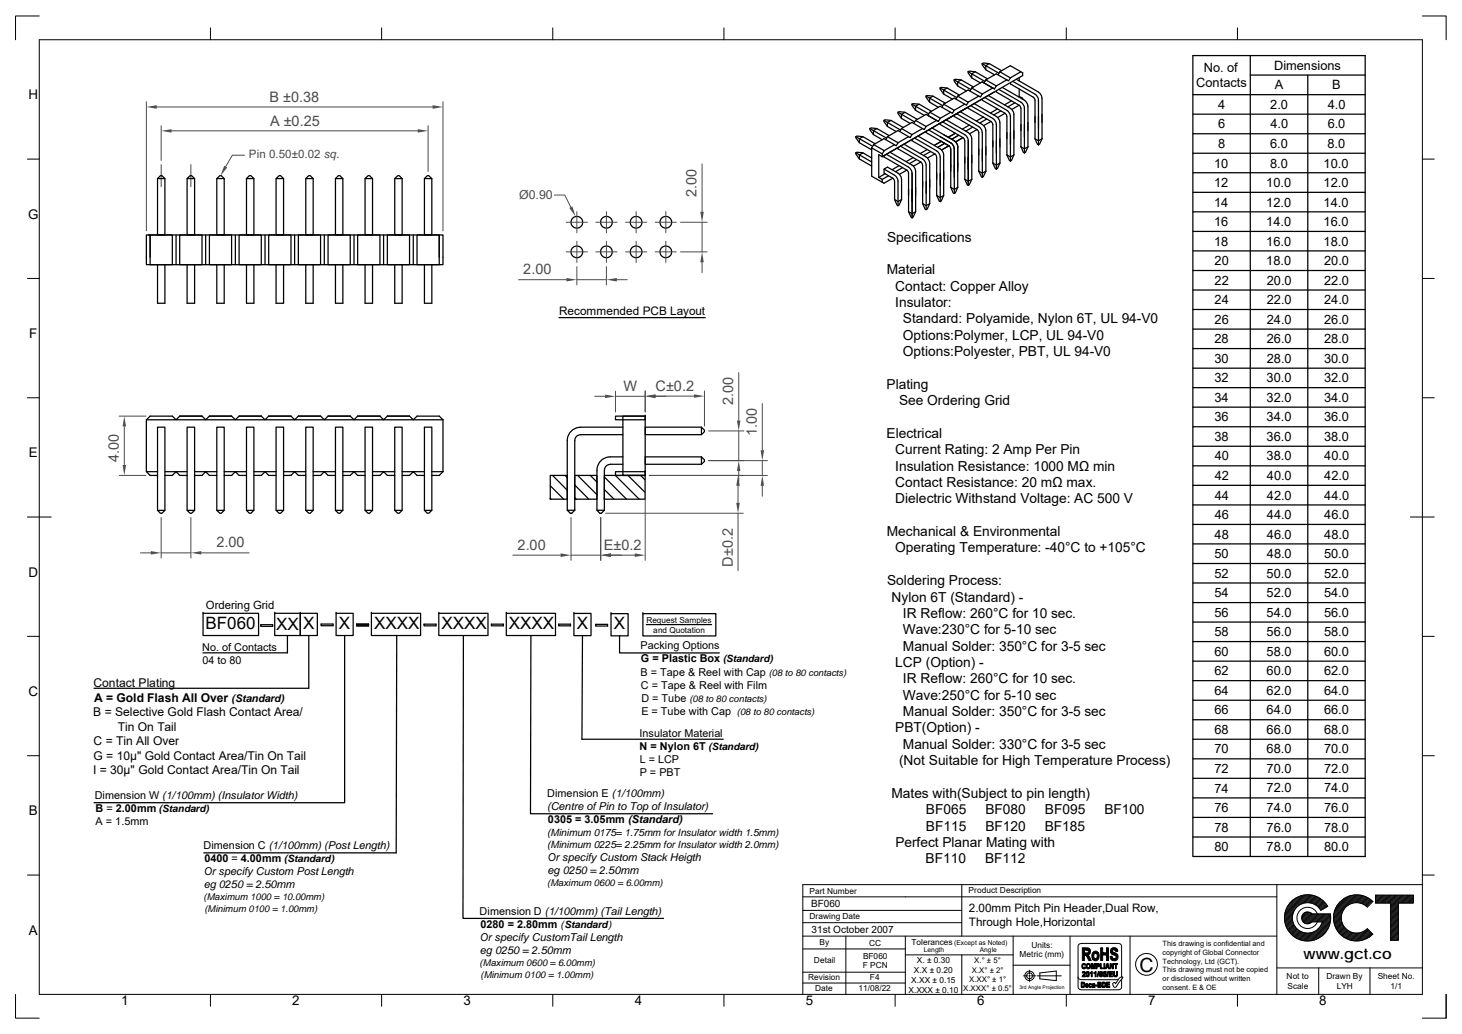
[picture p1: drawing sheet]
<svg xmlns="http://www.w3.org/2000/svg" width="297mm" height="210mm" viewBox="0 0 297 210" stroke-linecap="round" stroke-linejoin="round" font-family="sans-serif">
<path d="M28.5 112.3h2.1M32.7 105.1v8.2M32.7 112.3h6.1M38.8 105.1v8.2M40.9 112.3h9.7" fill="none" stroke="#4b4b4b" stroke-width=".2"/>
<g fill="#4b4b4b">
<path d="M30.6 111.9l2.1 .4-2.1 .3z"/>
<path d="M38.8 112.3l2.1-.4v.7z"/>
</g>
<path d="M29.7 20.7v26.2M31.9 21.7h56M90 20.7v26.2" fill="none" stroke="#4b4b4b" stroke-width=".2"/>
<g fill="#4b4b4b">
<path d="M87.9 21.4l2.1 .3-2.1 .4z"/>
<path d="M29.7 21.7l2.2-.3v.7z"/>
</g>
<path d="M32.7 33.4v4.5M38.8 33.4v4.5M24.2 84.5h5.5M24.2 96.5h5.5M25.3 86.6v7.8" fill="none" stroke="#4b4b4b" stroke-width=".2"/>
<g fill="none" stroke="#000" stroke-width=".25">
<path d="M32 36.3h1.5M32.6 35.7h.3l.6 .6v11.4h-1.5v-11.4zM38 36.3l.6-.6h.3l.6 .6v11.4h-1.5zM38 36.3h1.5M44 36.3l.7-.6h.3l.6 .6v11.4h-1.6zM44 36.3h1.6M50.1 36.3h1.5M50.7 35.7h.3l.6 .6v11.4h-1.5v-11.4zM56.1 36.3l.6-.6h.3l.6 .6v11.4h-1.5zM56.1 36.3h1.5M62.1 36.3l.6-.6h.3l.6 .6v11.4h-1.5zM62.1 36.3h1.5"/>
<path d="M68.2 36.3h1.5M68.7 35.7h.3l.7 .6v11.4h-1.5v-11.4zM74.2 36.3l.6-.6h.3l.6 .6v11.4h-1.5zM74.2 36.3h1.5M80.2 36.3l.6-.6h.3l.6 .6v11.4h-1.5zM80.2 36.3h1.5M86.2 36.3h1.5M86.8 35.7h.3l.6 .6v11.4h-1.5v-11.4zM29.7 52.2v-4.5h.8v4.5M30.5 47.7h4.5v6h-4.5zM32 53.7v7.9M33.5 53.7v7.9"/>
<path d="M36.5 47.7h4.5v6h-4.5zM38 53.7v7.9M39.5 53.7v7.9M42.5 47.7h4.6v6h-4.6zM44 53.7v7.9M45.6 53.7v7.9M48.6 47.7h4.5v6h-4.5zM50.1 53.7v7.9M51.6 53.7v7.9M54.6 47.7h4.5v6h-4.5zM56.1 53.7v7.9M57.6 53.7v7.9"/>
<path d="M60.6 47.7h4.5v6h-4.5zM62.1 53.7v7.9M63.6 53.7v7.9M66.7 47.7h4.5v6h-4.5zM68.2 53.7v7.9M69.7 53.7v7.9M72.7 47.7h4.5v6h-4.5zM74.2 53.7v7.9M75.7 53.7v7.9M78.7 47.7h4.5v6h-4.5zM80.2 53.7v7.9M81.7 53.7v7.9"/>
<path d="M84.7 47.7h4.5v6h-4.5zM86.2 53.7v7.9M87.7 53.7v7.9M89.2 52.2v-4.5h.8v4.5M111.8 96.5h3.5v4.9h-3.5zM122.8 96.5h8.3v4.9h-8.3zM122.8 95.5v8.1M124 94.3a1.16 1.16 0 0 0-1.2 1.2M124 94.3h2.6M125.1 95.8h6v.7h-6zM126.6 92.8h-2.6a2.69 2.69 0 0 0-2.7 2.7v8.1M131.1 92.8h11.4l.6 .6v.3l-.6 .6h-11.4z"/>
<path d="M131.1 95.8h.1M142.5 92.8v1.5M111.8 101.4h.1M121.3 103.6h1.5l-.6 .6h-.3zM122.8 101.4h.1"/>
</g>
<g fill="#4b4b4b">
<path d="M25.3 84.5l.3 2.1h-.7z"/>
<path d="M24.9 94.4h.7l-.3 2.1z"/>
</g>
<path d="M131.9 96.5h19.1M149.9 98.7v3.4M123 104.2h28M149.9 104.2v11.7" fill="none" stroke="#4b4b4b" stroke-width=".2"/>
<g fill="#4b4b4b">
<path d="M149.9 96.5l.4 2.2h-.7z"/>
<path d="M149.6 102.1h.7l-.4 2.1z"/>
</g>
<path d="M125.1 79.4v4.3M131.1 79.4v4.3M120.8 80.5h2.1M125.1 80.5h6M133.2 80.5h2.1" fill="none" stroke="#4b4b4b" stroke-width=".2"/>
<g fill="#4b4b4b">
<path d="M131.1 80.5l2.1-.4v.7z"/>
<path d="M122.9 80.1l2.2 .4-2.2 .3z"/>
</g>
<path d="M131.1 79.4v4.3M143.1 79.4v7.1M133.2 80.4h7.8" fill="none" stroke="#4b4b4b" stroke-width=".2"/>
<g fill="#4b4b4b">
<path d="M141 80.1l2.1 .3-2.1 .4z"/>
<path d="M131.1 80.4l2.1-.3v.7z"/>
</g>
<path d="M150.1 75.7v9.7M144 93.5h7.1M144 87.5h7.1M150.1 87.5v6M150.1 95.6v2.2" fill="none" stroke="#4b4b4b" stroke-width=".2"/>
<g fill="#4b4b4b">
<path d="M150.1 93.5l.3 2.1h-.7z"/>
<path d="M149.7 85.4h.7l-.3 2.1z"/>
</g>
<g fill="none" stroke="#000" stroke-width=".25">
<path d="M115.3 89.5v14.1M116.8 96.5h4.5v4.9h-4.5zM116.8 89.5v14.1M118 86.7h8.6M118 88.3h8.6M125.1 84.5h6v.7h-6zM126.6 84.5h4.5v12h-4.5zM126.6 96.5h.1M131.1 86.7h11.4l.6 .7v.3l-.6 .6h-11.4zM131.1 84.5h.1M142.5 86.7v1.6M115.3 103.6h1.5l-.6 .6h-.3z"/>
<path d="M116.8 101.4h.1"/>
</g>
<path d="M104.2 112.7h9.7M116 105.1v8.7M116 112.7h6M122 105.1v8.7M124.1 112.7h2.2" fill="none" stroke="#4b4b4b" stroke-width=".2"/>
<g fill="#4b4b4b">
<path d="M122 112.7l2.1-.3v.7z"/>
<path d="M113.9 112.4l2.1 .3-2.1 .4z"/>
</g>
<g fill="none" stroke="#000" stroke-width=".25">
<path d="M111.8 98.6l2.7 2.8M112.3 96.5l3 3.1M114.8 96.5l.5 .5M116.8 98.5l2.8 2.9M117.4 96.5l3.9 4M119.9 96.5l1.4 1.4M122.8 96.9l4.5 4.5M122.8 99.4l2 2M125 96.5l4.9 4.9M127.6 96.5l3.5 3.5M130.2 96.5l.9 1M111.8 101.2l.2 .2"/>
<path d="M116.8 101.1l.3 .3"/>
</g>
<path d="M32.7 25.5v7.1M34.9 26.6h50M87 25.5v9.3" fill="none" stroke="#4b4b4b" stroke-width=".2"/>
<g fill="#4b4b4b">
<path d="M32.7 26.6l2.2-.4v.7z"/>
<path d="M84.9 26.2l2.1 .4-2.1 .3z"/>
<path d="M45.6 33.7l.6 .3-1.4 1.7z"/>
</g>
<path d="M49.7 31.5h-2.5l-1.4 2.4M131.1 97.4v16.4M122 105.1v8.7M124.1 112.7h4.9" fill="none" stroke="#4b4b4b" stroke-width=".2"/>
<path d="M118 86.8a2.69 2.69 0 0 0-2.7 2.7M118 88.3a1.16 1.16 0 0 0-1.2 1.2" fill="none" stroke="#000" stroke-width=".25"/>
<g fill="#4b4b4b">
<path d="M122 112.7l2.1-.3v.7z"/>
<path d="M129 112.4l2.1 .3-2.1 .4z"/>
</g>
<g fill="none" stroke="#000" stroke-width=".25">
<path d="M188.2 19.5v.3l.7 1M188.2 19.5l.2-.1 1.2 .1M188.2 19.5l3.4 2M191 17.9v.2l.7 1M191 17.9l.2-.2 1.2 .2M191 17.9l3.4 1.9M193.9 16.2v.3l.7 .9M193.9 16.2l.2-.1 1.2 .1M193.9 16.2l3.4 2M194.6 19.5l2.1 1.3M194.6 19.5l-.4 .6M194.9 19.3l-2.5-1.4-.7 .4v.8l1.8 1"/>
<path d="M196.7 14.6v.2l.7 1M196.7 14.6l.2-.2 1.2 .2M196.7 14.6l3.4 1.9M197.4 17.9l2.2 1.2M197.4 17.9l-.3 .6M197.8 17.7l-2.5-1.5-.7 .4v.8l1.8 1.1M198.9 19.5l-2.2 1.3M198.9 19.5l-2.2-1.2-2.1 1.2M199.6 12.9v.3l.7 1M199.6 12.9l.2-.1 1.2 .1M199.6 12.9l3.4 2M199.6 19.1l-.4 .6-.3-.2"/>
<path d="M200.1 19.8l4.6 2.7 .5 .6 .1 .5M200.3 16.2l2.1 1.2M200.3 16.2l-.4 .6M200.6 16l-2.5-1.4-.7 .4v.8l1.8 1M200.8 19.4l4.5 2.6M201.7 17.9l-2.1 1.2M201.7 17.9l-2.1-1.3-2.2 1.3M201.7 17.9l.4 .2M202.4 17.4l-.3 .7-.4-.2M202.4 18.4v.3l4.7 2.7 .3 .6M202.9 18.1l4.5 2.7 .6 .7 .1 6.3M203.1 14.6l-.3 .6"/>
<path d="M203.1 14.6l2.2-1.3 2.5 1.5v.6l-28.6 16.4M203.1 14.6l2.2 1.2M203.5 14.4l-2.5-1.5-.7 .4v.9l1.8 1M203.6 17.7l4.7 2.8 .4 .6 .1 .5M204.6 16.2l-2.2-1.2-2.1 1.2M204.6 16.2l-2.2 1.2M205.3 15.8l-.4 .6-.3-.2M205.3 16.8v.2l4.6 2.7 .4 .6M205.8 16.5l4.5 2.6M206.5 16.1l4.5 2.6M206.9 19.6h.2l.7 .4M207.1 15.8v.6"/>
<path d="M207.1 18.1v1.5M207.4 14.6l-2.1 1.2M207.8 20l-.2 .1M207.8 20v.1M210.3 19.1l.6 .7 .1 .5v5.8M211 18.7l.6 .7 .1 .5M211.7 19.9v8.3M173.9 31l3.2 1.9M173.9 27.8v.2l.7 1M173.9 27.8l.2-.2 1.2 .2M173.9 31v.3l.7 1M173.9 31l.2-.1 1.2 .1"/>
<path d="M173.9 27.8l3.4 1.9M176.7 26.1v.3l.8 .9M176.7 26.1l.3-.1 1.2 .1M176.7 26.1l3.4 2M177.1 30l.4-.6 2.1 1.2M177.1 30l2.1 1.2 .4-.6M177.1 30v5.8l2.5 1.4 1.8-1M177.1 32.1l-1.8-1.1-.7 .5v.8l2.5 1.4M177.5 29.4l2.1-1.2 2.1 1.2M177.8 29.2l-2.5-1.4-.7 .4v.8l2.5 1.4M179.2 31.8l-.7-.4v4.6l.7 .4M179.2 31.2v.6"/>
<path d="M179.2 36.4v.6M179.6 24.5v.2l.7 1M179.6 24.5l.2-.2 1.2 .2M179.6 24.5l3.4 1.9M179.6 34.3l2.3 1.4 .5 .6 .1 5.5M179.6 31.6v.3l4.7 2.7M179.8 35.3l-1.3 .7M180.1 31.3l4.5 2.6M180.3 27.8l-.3 .6M180.3 27.8l2.2-1.3 2.1 1.3M180.3 27.8l2.2 1.2M180.5 35.7l-1.3 .7"/>
<path d="M180.7 27.5l-2.5-1.4-.7 .4v.8l1.7 1.1M180.8 30.9l4.6 2.7 .5 .6 .1 .5M181.7 29.4l-2.1 1.2M181.8 36.8v3.7M182.5 22.8l3.3 2M182.5 35.2l.5 .7 .2 .5M182.5 29l-.4 .6-.4-.2M182.5 22.8v.3l.7 1M182.5 22.8l.2-.1 1.2 .1M182.5 30v.2l4.6 2.7M182.5 35.2l-2.2-1.3-.7 .4v.9l1.9 1.1 .2 .5M182.7 33.6l-1.4 .9"/>
<path d="M182.9 29.7l4.7 2.7 .4 .6 .2 .5M183.2 26.1l2.1-1.2 2.1 1.2M183.2 26.1l2.1 1.2M183.2 26.1l-.4 .6M183.2 36.4v4.1M183.4 34l-1.5 .9M183.5 25.9l-2.5-1.4-.7 .4v.8l1.8 1M183.7 29.3l4.6 2.7 .5 .6 .1 .5M184.2 34.6l-1.4 .8M184.3 34.6l.3 .6v7.8M184.6 34l.6 .7 .1 .5v9M184.6 27.8l-2.1 1.2"/>
<path d="M185.3 21.2v.2l.7 1M185.3 21.2l.2-.2 1.2 .2M185.3 21.2l3.4 1.9M185.3 27.3l-.4 .6-.3-.1M185.3 28.3v.3l4.6 2.7 .4 .6M185.5 32l-1.4 .8M185.8 28l4.5 2.6M186 24.5l2.2-1.3 2.4 1.5M186 24.5l2.2 1.2M186 24.5l-.3 .6M186 34.8v8.2M186.2 32.4l-1.4 .8"/>
<path d="M186.4 24.2l-2.5-1.4-.7 .4v.9l1.7 1M186.5 27.6l4.5 2.6M187.1 32.9l-1.5 .8M187.1 32.9l.3 .6 .1 7.8M187.4 26.1l-2.1 1.2M188.2 25.7l-.4 .6-.4-.2M188.2 36.8v5.8zM188.2 26.7v.2l4.6 2.7M188.2 33.5v5.8M188.4 30.4l-1.4 .8M188.7 26.4l4.5 2.6 .6 .7 .1 6.3M188.9 33.1v8.2"/>
<path d="M188.9 22.8l2.2 1.2-.5 .7-2.1-1.3zM188.9 22.8l2.1-1.2 2.1 1.2M189.1 30.8l-1.5 .8M189.2 22.6l-2.5-1.4-.7 .4v.8l1.8 1M189.4 26l4.5 2.6M189.9 31.2l-1.5 .9M190.3 24.5l-2.1 1.2M190.3 31.9v7.8M190.3 39.7l.5 1.1 .2 .1 .2-.1 .5-1.1M190.3 30.7l.6 .7 .1 .5M190.3 39.7l.7 .4 .7-.4M191 35.2v5.7z"/>
<path d="M191 25v.3l4.7 2.7 .3 .6M191 31.9v5.7M191 28.6l1.8 1M191 30.3l.6 .7 .1 .5v8.2M191.2 28.7l-1.4 .8M191.5 24.8l4.5 2.6 .6 .7 .1 9.5M191.7 21.2l-.3 .6M191.7 21.2l2.2 1.2M191.7 27.4l2.2 1.2M191.9 29.1l-1.4 .8M192.1 21l-2.5-1.5-.7 .4v.9l1.7 1M192.2 24.3l4.5 2.6"/>
<path d="M192.8 29.6l-1.5 .9M192.8 29.6l.3 .6 .1 7.8M193.1 22.8l-2 1.2M193.2 38l.7 .5 .7-.5M193.2 38l.5 1.2 .2 .1 .2-.1 .5-1.2M193.9 22.4l-.4 .6-.4-.2M193.9 28.6l.6 .7 .1 .5v8.2M193.9 33.5v5.8zM193.9 23.4v.3l4.6 2.6-1.5 .9M194.1 27.1l-1.4 .8M194.4 23.1l4.5 2.6 .6 .7 .1 6.3M194.8 27.5l-1.4 .8"/>
<path d="M195.1 22.7l4.5 2.6 .6 .7 .1 8.8M195.6 27.9l-1.4 .9M196 21.2l-2.1 1.2M196 21.2l-2.1-1.3-2.2 1.3M196 36.4l.7 .4 .7-.4M196 28.6v7.8M196 36.4l.5 1.1 .2 .1M196.7 20.8l-.3 .6-.4-.2M196.7 27l.6 .7 .1 .5M196.7 21.7v.3l4.7 2.7M196.9 25.4l-1.4 .8M197.2 21.4l4.6 2.8 .5 .6 .1 .5"/>
<path d="M197.4 28.2v8.2M197.4 36.4l-.5 1.1-.2 .1M197.6 25.8l-1.4 .8M197.9 21l4.7 2.8 .4 .6 .1 .5M198.5 26.3l.4 .6v7.9M198.9 34.8l.5 1.1 .2 .1 .2-.1 .5-1.1M198.9 34.8l.7 .4 .7-.4M199.6 30.2v5.8zM199.6 20.1v.2l4.6 2.7M199.8 23.8l-1.4 .8M200.5 24.2l-1.4 .8M201.3 24.7l-1.4 .8"/>
<path d="M201.4 24.7l.3 .6v7.8M201.7 33.1l.5 1.1 .2 .1 .2-.1 .6-1.1M201.7 33.1l.7 .4 .8-.4M202.4 28.6v5.7zM202.4 25.3v5.8M202.6 22.1l-1.4 .9M203.2 24.9v8.2M203.3 22.5l-1.4 .8M204.2 23l-1.5 .9M204.2 23l.4 .6M204.6 23.7v7.8M204.6 31.5l.5 1.1 .2 .1 .2-.1 .5-1.1"/>
<path d="M204.6 31.5l.7 .4 .7-.4M205.3 26.9v5.8zM205.3 23.7v5.7M205.3 22l.6 .7 .1 .5v8.3M205.5 20.5l-1.4 .8M206.2 20.9l-1.4 .8M207.1 21.4l-1.5 .8M207.4 29.8l.5 1.1 .2 .2 .3-.2 .5-1.1M207.4 22v7.8M207.4 29.8l.7 .4 .8-.4M208.1 25.3v5.8zM208.9 21.6v8.2"/>
<path d="M210.3 28.2l.7 .4 .7-.4M210.3 28.2l.5 1.1 .2 .1 .2-.1 .5-1.1M210.3 20.3v7.9M211 23.7v5.7zM29.7 52.2v1.5h60.3v-1.5M30.1 47.7h59.1M35.8 47.7v6M41.8 47.7v6M47.8 47.7v6M53.8 47.7v6M59.9 47.7v6M65.9 47.7v6"/>
<path d="M71.9 47.7v6M77.9 47.7v6M84 47.7v6M181.8 40.5l.7 .4 .7-.4M181.8 40.5l.4 1.1 .3 .2M183.2 40.5l-.5 1.1-.2 .2M184.6 43l.5 1.1 .2 .1M184.6 43l.7 .4 .7-.4M186 43l-.5 1.1-.2 .1M187.5 41.3l.5 1.2 .2 .1 .2-.1 .5-1.2M187.5 41.3l.7 .5 .7-.5M32 61.6h1.5"/>
<path d="M38 61.6h1.5M44 61.6h1.6M50.1 61.6h1.5M56.1 61.6h1.5M62.1 61.6h1.5M68.2 61.6h1.5M74.2 61.6h1.5M80.2 61.6h1.5M86.2 61.6h1.5M29.7 85.2v10.6l.8 .7h1.5M29.7 85.2l.8-.7h4.5l.8 .7 .7-.7h4.5l.8 .7 .7-.7h4.6l.7 .7 .8-.7h4.5l.7 .7 .8-.7h4.5l.8 .7 .7-.7h4.5l.8 .7 .8-.7h4.5l.7 .7 .8-.7h4.5l.7 .7 .8-.7h4.5l.8 .7 .7-.7h4.5l.8 .7M29.7 85.2h60.3"/>
<path d="M29.7 95.8h2.3M32 86.7h1.5v16.9l-.6 .6h-.3l-.6-.6zM33.5 96.5h1.5l.8-.7 .7 .7h1.5M33.5 95.8h4.5M38 86.7h1.5v16.9l-.6 .6h-.3l-.6-.6zM39.5 96.5h1.5l.8-.7 .7 .7h1.5M39.5 95.8h4.5M44 86.7h1.6v16.9l-.6 .6h-.3l-.7-.6zM45.6 96.5h1.5l.7-.7 .8 .7h1.5M45.6 95.8h4.5M50.1 86.7h1.5v16.9l-.6 .6h-.3l-.6-.6zM51.6 96.5h1.5l.7-.7 .8 .7h1.5"/>
<path d="M51.6 95.8h4.5M56.1 86.7h1.5v16.9l-.6 .6h-.3l-.6-.6zM57.6 96.5h1.5l.8-.7 .7 .7h1.5M57.6 95.8h4.5M62.1 86.7h1.5v16.9l-.6 .6h-.3l-.6-.6zM63.6 96.5h1.5l.8-.7 .8 .7h1.5M63.6 95.8h4.6M68.2 86.7h1.5v16.9l-.7 .6h-.3l-.5-.6zM69.7 96.5h1.5l.7-.7 .8 .7h1.5M69.7 95.8h4.5M74.2 86.7h1.5v16.9l-.6 .6h-.3l-.6-.6zM75.7 96.5h1.5l.7-.7 .8 .7h1.5"/>
<path d="M75.7 95.8h4.5M80.2 86.7h1.5v16.9l-.6 .6h-.3l-.6-.6zM81.7 96.5h1.5l.8-.7 .7 .7h1.5M81.7 95.8h4.5M86.2 86.7h1.5v16.9l-.6 .6h-.3l-.6-.6zM87.7 95.8h2.3M90 95.8l-.8 .7h-1.5M90 85.2v10.6M32 103.6h1.5M38 103.6h1.5M44 103.6h1.6M50.1 103.6h1.5"/>
<path d="M56.1 103.6h1.5M62.1 103.6h1.5M68.2 103.6h1.5M74.2 103.6h1.5M80.2 103.6h1.5M86.2 103.6h1.5M41.3 124.6h11.2v4.5h-11.2zM41.3 124.6h.1M53 126.9h2.4v.3h-2.4zM55.8 124.6h5.2v4.5h-5.2zM55.8 124.6h.1M58.4 129.1v3.5h-17.2"/>
<path d="M61 124.6h3.5v4.5h-3.5zM61 124.6h.1M62.7 129.1v10.7h-43.6M65.2 126.7h2.5v.4h-2.5zM68.3 124.6h3.5v4.5h-3.5zM68.3 124.6h.1M70 129.1v33.9h-50.9M72.5 126.8h2.4v.3h-2.4zM80.6 129l-.1 44.2h-39.1M89.2 124.6h9.9v4.5h-9.9zM89.2 124.6h.1M94.1 129.1v57.4h40.7"/>
<path d="M99.8 126.8h2.5v.3h-2.5zM102.9 124.6h10v4.5h-10zM102.9 124.6h.1M113.5 126.8h2.4v.3h-2.4zM116.6 124.6h3.5v4.5h-3.5zM116.6 124.6h.1M118.3 129.1l-.1 21h28.7M121 126.8h2.4v.3h-2.4zM124.1 124.6h3.5v4.5h-3.5zM124.1 124.6h.1M125.9 129.1v3.5h20.3M130.6 124.6h14.8v4.5h-14.8z"/>
<path d="M130.6 124.6h.1M131.3 126.8h13.3"/>
<circle cx="117.2" cy="45.1" r="1.19"/>
<circle cx="117.2" cy="51.1" r="1.19"/>
<circle cx="123.2" cy="45.1" r="1.19"/>
<circle cx="123.2" cy="51.1" r="1.19"/>
<circle cx="129.2" cy="45.1" r="1.19"/>
<circle cx="129.2" cy="51.1" r="1.19"/>
<circle cx="135.3" cy="45.1" r="1.19"/>
<circle cx="135.3" cy="51.1" r="1.19"/>
</g>
<g fill="none" stroke="#000" stroke-width=".2">
<path d="M8 8.1h281v193.8h-281zM8 3.2h-4.8v4.9M42.8 5.7v2.4M77.5 5.7v2.4M112.3 5.7v2.4M147.1 5.7v2.4M181.9 5.7v2.4M216.6 5.7v2.4M251.4 5.7v2.4M289 3.2h4.8v4.9M5.6 32.3h2.4M289 32.3h2.4"/>
<path d="M5.6 56.5h2.4M289 56.5h2.4M5.6 80.8h2.4M289 80.8h2.4M5.6 105h4.8M286.6 105h4.8M5.6 129.2h2.4M289 129.2h2.4M5.6 153.5h2.4M289 153.5h2.4M5.6 177.7h2.4M195.4 179.6v10.5"/>
<path d="M259.4 179.6v22.3M289 179.6h-125.9v22.3M289 177.7h2.4M163.1 182.1h96.3M163.1 190.1h96.3M163.1 192.7h20.8M163.1 197.4h20.8M163.1 187.4h32.3M163.1 184.9h32.3M163.1 199.6h20.8M171.9 190.1v11.8M183.9 190.1v11.8"/>
<path d="M183.9 193.9h21.9M195.4 193.9v8M205.8 190.1v11.8M205.8 196h11.6M207.9 198.2h.9M209 198.2h.3M209.2 197v.8M209.2 198v.3M209.2 198.5v.8M209.5 198.2h.9M210.7 198.2h4.9M211.3 197.6l3.3-.4v1.9l-3.3-.3z"/>
<path d="M217.4 190.1v11.8M219 198.4l.1 .1a1.21 1.21 0 0 0 1.4 .4l6.7 .1M226.2 199.6l.3-.1 .2 .3 .5-.8a.92 .92 0 0 1 .9-.6v.2l-1.1 1.5a.42 .42 0 0 1-.5 .4 .42 .42 0 0 1-.4-.4zM227.9 198.4v-5.6a.8 .8 0 0 0-.1-.9 .8 .8 0 0 0-.8-.3h-6.8a.86 .86 0 0 0-1.2 .6v7.8a.82 .82 0 0 0 .3 .9 .82 .82 0 0 0 .8 .1h6.1a1.55 1.55 0 0 0 1.7-.4v-1.8M229.6 190.1v11.8M259.4 196.6h29.6M267.9 196.6v5.3M278.3 196.6v5.3M3.2 201.9v4.9h4.8M42.8 201.9v2.5M77.5 201.9v2.5M112.3 201.9v2.5"/>
<path d="M147.1 201.9v2.5M181.9 201.9v2.5M216.6 201.9v2.5M251.4 201.9v2.5M293.8 206.8v-4.9v4.9h-4.8"/>
<circle cx="209.2" cy="198.2" r=".96"/>
<circle cx="209.2" cy="198.2" r=".59"/>
<circle cx="232.9" cy="195.8" r="2.22"/>
</g>
<g fill="#000" stroke="#000" stroke-width=".2">
<path d="M219.9 197.4h.3l-.1 .2h-.2z" fill-rule="evenodd"/>
<path d="M219.7 199.4l.6 .2h-.4v.7l.4 .1-.1 .1h-.5z" fill-rule="evenodd"/>
<path d="M220 195.7h.3l.2 .1-.4 .1-.1 .2 .1 .4 .4 .1-.2 .2-.3-.1-.2-.3z" fill-rule="evenodd"/>
<path d="M220 197.4a.35 .35 0 0 1 .5 0 .35 .35 0 0 1-.1 .5l-.2 .3h.3v.2h-.6l.4-.8z" fill-rule="evenodd"/>
<path d="M219.9 199.6h.4v.8l-.4-.1 .3-.1a.39 .39 0 0 0-.3-.6z" fill-rule="evenodd"/>
<path d="M220.2 196.6l.2-.3 .2 .1-.1 .2z" fill-rule="evenodd"/>
<path d="M220.2 195.8h.3l.1 .2z" fill-rule="evenodd"/>
<path d="M220.6 199.9h.2l-.1 .2h.4v.1h-.4l.1 .2h.3l-.1 .1-.4-.1z" fill-rule="evenodd"/>
<path d="M219.9 192.5h1.3l.3 .4h-1.2v.7h1.1l-.3 .4h-.8v1.1h-.4z" fill-rule="evenodd"/>
<path d="M220.7 195.9l.4-.1a.38 .38 0 0 0-.2 .4 .38 .38 0 0 0 .2 .4h.3l-.2 .2-.3-.1-.2-.4z" fill-rule="evenodd"/>
<path d="M220.6 199.8h.4l.1 .3h-.4l.2-.1-.3-.1z" fill-rule="evenodd"/>
<path d="M220.8 197.4l.3-.1 .1 .1-.3 .1v.6l.3 .1-.1 .2-.4-.3z" fill-rule="evenodd"/>
<path d="M220.4 194h.7l.6 1.1h-.5l-.5-1z" fill-rule="evenodd"/>
<path d="M220.8 195.8a.5 .5 0 0 1 .7 0 .5 .5 0 0 1 0 .7l-.4 .1 .2-.2v-.4l-.1-.1z" fill-rule="evenodd"/>
<path d="M221 197.4l.3 .1-.1 .7h-.2l.1-.2z" fill-rule="evenodd"/>
<path d="M221.3 199.9h.2l-.1 .4 .4 .1-.1 .1h-.3l-.1-.1z" fill-rule="evenodd"/>
<path d="M220.6 192.9h.9l-.1 .7h-1.1h.7l.1-.2-.1-.4z" fill-rule="evenodd"/>
<path d="M221.5 197.5l.2 .1-.2 .1z" fill-rule="evenodd"/>
<path d="M221.3 199.8l.3-.1 .2 .3-.5-.1z" fill-rule="evenodd"/>
<path d="M221.5 197.5l.4-.2v1.1h-.2v-.8z" fill-rule="evenodd"/>
<path d="M221.7 195.7h.3l-.2 1h-.1z" fill-rule="evenodd"/>
<path d="M222 195.7l.1 .7-.1 .3-.2-.8z" fill-rule="evenodd"/>
<path d="M222 199.8l.3-.1 .1 .2-.3 .1-.2-.1z" fill-rule="evenodd"/>
<path d="M222.2 197.5l.3 .1-.3 .1z" fill-rule="evenodd"/>
<path d="M222.2 199.9h.2l.1 .5h-.3l.1-.2-.3-.1 .3-.1z" fill-rule="evenodd"/>
<path d="M222.3 195.7h.2l-.3 1h-.2z" fill-rule="evenodd"/>
<path d="M222.5 195.7v1h-.1v-.8z" fill-rule="evenodd"/>
<path d="M222 193.4a.67 .67 0 0 1 1.2 .1l-.6 .1a.61 .61 0 0 0-.4 .5 .61 .61 0 0 0 .4 .6h-.6l-.2-.7z" fill-rule="evenodd"/>
<path d="M222.2 197.5l.5-.2v1.1h-.2v-.8z" fill-rule="evenodd"/>
<path d="M223.2 197.3h.1l-.2 1.1h-.2z" fill-rule="evenodd"/>
<path d="M222.7 195.7h.5l.2 .1h-.5v.4h.5l-.2 .1h-.3v.4h-.2z" fill-rule="evenodd"/>
<path d="M222.6 193.6l.6-.1a.92 .92 0 0 1 0 1.1 .92 .92 0 0 1-1 .4l-.2-.3h.6a.63 .63 0 0 0 .3-.6 .63 .63 0 0 0-.3-.5z" fill-rule="evenodd"/>
<path d="M223 195.8h.4v.4h-.5l.3-.1z" fill-rule="evenodd"/>
<path d="M223 199.4l.7 .2h-.5v.3h.5v.2h-.5v.2h.6l-.2 .2h-.6z" fill-rule="evenodd"/>
<path d="M223.3 199.6h.4v.3h-.5l.3-.1v-.2z" fill-rule="evenodd"/>
<path d="M223.5 195.7h.2v.9h.5v.1h-.7z" fill-rule="evenodd"/>
<path d="M223.6 197.7h.3z" fill-rule="evenodd"/>
<path d="M223.5 197.4l.3-.1 .2 .1-.4 .1v.2l.4 .1-.4 .1 .1 .3h-.3v-.1z" fill-rule="evenodd"/>
<path d="M223.7 197.8h.3a.34 .34 0 0 1 0 .4 .34 .34 0 0 1-.5 .1l-.1-.1 .4-.1z" fill-rule="evenodd"/>
<path d="M223.7 197.4l.3 .1z" fill-rule="evenodd"/>
<path d="M223.6 192.5h.4v1l.8 .4h-.8v1.2h-.4z" fill-rule="evenodd"/>
<path d="M223.9 199.4l.7 .2h-.5v.7l.5 .1-.1 .1h-.6z" fill-rule="evenodd"/>
<path d="M224.3 195.7h.2v1h-.2z" fill-rule="evenodd"/>
<path d="M224.1 198.1l.6 .1-.4 .2z" fill-rule="evenodd"/>
<path d="M224.4 197.7h.2z" fill-rule="evenodd"/>
<path d="M224.2 199.6h.4v.8l-.5-.1h.3l.1-.2v-.4z" fill-rule="evenodd"/>
<path d="M224.5 197.8h.2v.4h-.2l.1-.1z" fill-rule="evenodd"/>
<path d="M224.3 197.3h.4v.2h-.3v.2l.3 .1-.5 .1z" fill-rule="evenodd"/>
<path d="M225.1 197.3h.1l-.2 1.1h-.2z" fill-rule="evenodd"/>
<path d="M224.9 195.7h.2l-.2 .6 .3 .2h-.4l-.1 .2h-.1z" fill-rule="evenodd"/>
<path d="M225.1 195.7l.3 1h-.2v-.2l-.3-.2h.2l-.1-.4z" fill-rule="evenodd"/>
<path d="M224.8 192.5h.4v2.6h-.4v-1.2l-.8-.4h.8z" fill-rule="evenodd"/>
<path d="M224.8 199.4h.7v.2h-.5v.3h.4v.2h-.4v.2h.5v.2h-.7z" fill-rule="evenodd"/>
<path d="M225.5 195.7h.2v1h-.2z" fill-rule="evenodd"/>
<path d="M225.7 195.7l.4 .7v.3l-.4-.7z" fill-rule="evenodd"/>
<path d="M225.5 194.2h.4l.1 .3 .4 .2h-.7z" fill-rule="evenodd"/>
<path d="M225.3 197.3h.8v.1h-.6v.3h.5v.2h-.5v.3h.6v.2h-.8z" fill-rule="evenodd"/>
<path d="M226.1 195.7h.1v1h-.1z" fill-rule="evenodd"/>
<path d="M225.7 192.8a.79 .79 0 0 1 1.3 .1h-.7a.28 .28 0 0 0-.3 .3 .28 .28 0 0 0 .3 .2 .82 .82 0 0 1 .8 1.2 .82 .82 0 0 1-1.4 .1h.7a.38 .38 0 0 0 .4-.5 .38 .38 0 0 0-.5-.3l-.3-.1a.77 .77 0 0 1-.3-1z" fill-rule="evenodd"/>
<path d="M226.3 197.3h.1l.1 .8 .2 .1h-.4z" fill-rule="evenodd"/>
<path d="M226.3 192.9h.7l.1 .3h-.4l-.2-.3z" fill-rule="evenodd"/>
<path d="M226.8 197.3h.2v.8a.42 .42 0 0 1-.6 .2l-.1-.1 .5-.1z" fill-rule="evenodd"/>
<path d="M226.4 195.7h.7v.1h-.3v.9h-.2v-.9h-.2z" fill-rule="evenodd"/>
<path d="M220.9 200.3l.2 .1h-.3z" fill-rule="evenodd"/>
<path d="M221.7 200.2l.1 .2h-.3z" fill-rule="evenodd"/>
<path d="M221.9 200.4l.4 .1z" fill-rule="evenodd"/>
<path d="M221.9 200.2h.4h-.2v.2h.4v.1l-.6-.1z" fill-rule="evenodd"/>
<path d="M222.6 200h.3v.2h-.3z" fill-rule="evenodd"/>
<path d="M223.4 200.1h.3l.1 .2h-.6h.4l-.1-.2z" fill-rule="evenodd"/>
</g>
<path d="M115.7 42.2l.6-.3 .6 2z" fill="#4b4b4b"/>
<path d="M112.6 39.6h2.1l1.3 2.5M142.6 33.3v9.7M138.3 51.1h5.4M138.3 45.1h5.4M142.6 45.1v6M142.6 53.3v2.1" fill="none" stroke="#4b4b4b" stroke-width=".2"/>
<g fill="#4b4b4b">
<path d="M142.6 51.1l.4 2.2h-.7z"/>
<path d="M142.3 43h.7l-.4 2.1z"/>
</g>
<path d="M105.4 56.8h9.7M117.2 54.2v3.7M117.2 56.8h6M123.2 54.2v3.7M125.3 56.8h2.1" fill="none" stroke="#4b4b4b" stroke-width=".2"/>
<g fill="#4b4b4b">
<path d="M123.2 56.8l2.1-.3v.7z"/>
<path d="M115.1 56.5l2.1 .3-2.1 .4z"/>
</g>
<g fill="none" stroke="#4b4b4b" stroke-width=".2">
<path d="M115 45.1h4.4M115 51.1h4.4M117.2 43v4.3M117.2 49v4.3M121.1 45.1h4.3M121.1 51.1h4.3M123.2 43v4.3M123.2 49v4.3M127.1 45.1h4.3M127.1 51.1h4.3M129.2 43v4.3M129.2 49v4.3"/>
<path d="M133.1 45.1h4.3M133.1 51.1h4.3M135.3 43v4.3M135.3 49v4.3M131.9 96.5h24M144 93.5h11.9M154.9 81.9v9.5M154.9 93.5v3M154.9 98.7v2.1"/>
</g>
<path d="M113.6 64.5h29.7M75.5 124.6h9.9v4.5h-9.9zM75.5 124.6h.1M86.1 126.8h2.5v.3h-2.5zM107.9 129.1l-.1 36.2h37" fill="none" stroke="#000" stroke-width=".25"/>
<g fill="#4b4b4b">
<path d="M154.9 96.5l.3 2.2h-.7z"/>
<path d="M154.5 91.4h.7l-.3 2.1z"/>
</g>
<g fill="none" stroke="#000" stroke-width=".25">
<path d="M242.4 19.2h35M242.4 11.3h35v162.6h-35zM254 15.2h23.4M254 11.3v162.6M265.7 15.2v158.7M242.4 23.2h35M242.4 27.2h35M242.4 31.1h35M242.4 35.1h35M242.4 39.1h35M242.4 43h35M242.4 47h35"/>
<path d="M242.4 51h35M242.4 54.9h35M242.4 58.9h35M242.4 62.9h35M242.4 66.8h35M242.4 70.8h35M242.4 74.8h35M242.4 78.7h35M242.4 82.7h35M242.4 86.7h35M242.4 90.6h35M242.4 94.6h35"/>
<path d="M242.4 98.6h35M242.4 102.5h35M242.4 106.5h35M242.4 110.5h35M242.4 114.4h35M242.4 118.4h35M242.4 122.4h35M242.4 126.3h35M242.4 130.3h35M242.4 134.3h35M242.4 138.2h35M242.4 142.2h35"/>
<path d="M242.4 146.2h35M242.4 150.1h35M242.4 154.1h35M242.4 158.1h35M242.4 162h35M242.4 166h35M242.4 170h35"/>
</g>
<g fill="none" stroke="#000" stroke-width=".2">
<path d="M262.6 186.3l-1.4 1.4M262.6 186.5l-1.4 1.4M262.6 186l-1.5 1.5M262.6 186.7l-1.3 1.4M262.6 186.9l-1.3 1.3M262.7 187.1l-1.3 1.3M262.7 185.7l-1.7 1.6M262.7 187.3l-1.2 1.2M262.8 185.4l-1.8 1.7M262.8 182.7l-.8 .8M262.8 187.5l-1.2 1.2M262.8 187.7l-1.1 1.2"/>
<path d="M262.9 187.8l-1.2 1.2M263 184.9l-2 2M263 188l-1.1 1.1M263.1 188.1l-1.1 1.2M263.2 188.3l-1.1 1.1M263.3 188.4l-1.1 1.1M263.4 188.5l-1.1 1.2M263.5 182.3l-2 1.9M263.5 188.6l-1.1 1.2M263.7 188.8l-1.2 1.1M263.8 188.9l-1.1 1.1M263.9 182l-2.6 2.6"/>
<path d="M263.9 189l-1.1 1.1M264.1 189.1l-1.2 1.1M264.2 189.2l-1.1 1.1M264.3 181.9l-3.1 3.1M264.4 189.2l-1.2 1.2M264.6 189.3l-1.2 1.2M264.6 181.8l-3.5 3.5M264.7 189.4l-1.2 1.2M264.9 181.8l-3.9 3.8M264.9 189.4l-1.2 1.3M265.1 189.4l-1.3 1.3M265.2 181.7l-4.2 4.2"/>
<path d="M265.3 185.3l-.8 .7M265.3 189.5l-1.3 1.3M265.5 181.7l-4.5 4.5M265.6 189.5l-1.4 1.4M265.6 185.2l-1.1 1.1M265.7 181.7l-4.7 4.7M265.8 189.5l-1.4 1.4M265.8 185.2l-1.3 1.3M265.9 181.7l-4.9 5M266 185.2l-1.5 1.5M266.1 189.5l-1.5 1.5M266.1 181.7l-1.9 2"/>
<path d="M266.2 185.3l-1.6 1.6M266.3 185.4l-1.7 1.7M266.4 189.4l-1.6 1.6M266.4 181.7l-1.8 1.8M266.5 185.5l-1.7 1.7M266.6 185.6a1.23 1.23 0 0 0-2 .3 1.18 1.18 0 0 0 1.1 1.7l.9-.4M266.6 181.8l-1.6 1.6M266.7 189.3l-1.7 1.8M266.8 181.8l-1.5 1.5M266.8 185.6l-1.8 1.8M267 181.9l-1.5 1.4M267.1 185.6l-1.9 1.9"/>
<path d="M267.1 189.2l-1.9 1.9M267.1 181.9l-1.3 1.4M267.3 185.6l-2 2M267.3 182l-1.3 1.3M267.5 182.1l-1.3 1.3M267.5 185.6l-2 2M267.7 182.1l-1.3 1.3M267.7 185.6a2.16 2.16 0 0 0-3.3-.9 2.16 2.16 0 0 0 0 3.4 2.16 2.16 0 0 0 3.3-.9M267.8 185.6l-2.1 2M267.8 182.2l-1.2 1.2M268 182.3l-1.2 1.2M268 185.6l-1.9 2"/>
<path d="M268.1 182.4l-1.2 1.2M268.3 185.6l-1.6 1.6M268.3 182.5l-1.2 1.1M268.4 184.9l1.3-.8a4.7 4.7 0 0 0-7.8-.6 4.7 4.7 0 0 0 2.6 7.4 4.7 4.7 0 0 0 5.8-5.3h-3.7l-1.7 1.7M268.4 182.6l-1.1 1.1M268.5 185.6l-1.6 1.6M268.5 182.7l-1.1 1.1M268.7 182.8l-1.2 1.1M268.7 185.6l-1.6 1.6M268.8 182.9l-1.1 1.1M268.9 183l-1.1 1.2M269 185.6l-1.6 1.6"/>
<path d="M269 183.1l-1.1 1.2M269.2 183.3l-1.2 1.1M269.2 185.6l-1.6 1.6M269.3 183.4l-1.2 1.1M269.4 183.5l-1.2 1.2M269.4 189.2l-.9 1M269.5 185.6l-1.6 1.6M269.5 183.6l-1.1 1.3a3.1 3.1 0 0 0-4.9-.7 3.1 3.1 0 0 0 .6 4.9 3.1 3.1 0 0 0 4.5-1.9h-2M269.6 183.8l-.8 .8M269.7 183.9l-.4 .4M269.7 185.6l-1.6 1.6M269.9 188.6l-2.1 2"/>
<path d="M269.9 185.6l-1.6 1.6M270 188.1l-2.6 2.7M270.2 185.6l-1.6 1.6M270.2 187.8l-3.2 3.1M270.3 187.4l-3.6 3.6M270.3 185.7l-1.7 1.7M270.3 187.1l-3.9 4M270.3 185.9l-1.9 1.9M270.4 186.1l-5 5M270.4 186.9l-4.3 4.2M270.4 186.6l-4.5 4.5M270.4 186.4l-4.8 4.7"/>
<path d="M272.5 186.4l-1.4 1.4M272.5 186.6l-1.3 1.4M272.5 186.1l-1.4 1.5M272.5 185.9l-1.5 1.5M272.5 186.8l-1.2 1.3M272.6 187.1l-1.3 1.2M272.6 185.6l-1.6 1.6M272.6 187.2l-1.2 1.3M272.7 187.4l-1.2 1.2M272.7 185.2l-1.7 1.8M272.7 187.6l-1.1 1.2M272.8 187.8l-1.1 1.1"/>
<path d="M272.9 187.9l-1.2 1.2M273 188.1l-1.2 1.1M273 184.7l-2.1 2.1M273.1 188.2l-1.2 1.1M273.1 182.4l-1.5 1.5M273.2 188.3l-1.1 1.2M273.3 188.5l-1.1 1.1M273.4 188.6l-1.1 1.1M273.5 188.7l-1.1 1.2M273.7 188.8l-1.2 1.2M273.7 182.1l-2.4 2.4M273.8 188.9l-1.1 1.2"/>
<path d="M274 189l-1.2 1.2M274.1 182l-2.9 2.9M274.1 189.1l-1.2 1.2M274.3 189.2l-1.2 1.2M274.4 181.8l-3.3 3.4M274.4 189.3l-1.2 1.1M274.6 189.3l-1.2 1.2M274.7 181.8l-3.7 3.7M274.8 189.4l-1.2 1.2M275 189.4l-1.3 1.3M275 181.7l-4 4.1M275.2 189.5l-1.3 1.3"/>
<path d="M275.3 181.7l-4.4 4.4M275.4 189.5l-1.3 1.3M275.5 181.7l-4.6 4.6M275.6 189.5l-1.4 1.4M275.8 181.7l-4.9 4.8M275.9 189.5l-1.5 1.5M276 181.7l-2.1 2.1M276.2 189.4l-1.6 1.6M276.2 181.7l-1.8 1.8M276.4 181.8l-1.6 1.6M276.5 189.4l-1.7 1.6M276.6 181.8l-1.5 1.5"/>
<path d="M276.8 181.8l-1.4 1.5M276.9 189.2l-1.9 1.9M277 181.9l-1.4 1.4M277.2 182l-1.4 1.3M277.3 182l-1.2 1.3M277.4 188.9l-2.1 2.2M277.5 182.1l-1.3 1.3M277.7 182.2l-1.3 1.2M277.8 182.3l-1.2 1.2M277.9 188.7l-2.4 2.4M278 182.4l-1.2 1.1M278 188.8l-2.3 2.3"/>
<path d="M278.1 182.4l-1.1 1.2M278.1 188.9l-2.1 2.2M278.3 189l-2.1 2.1M278.3 182.5l-1.2 1.2M278.4 189.2l-1.9 1.8M278.4 182.6l-1.1 1.2M278.5 189.3l-1.7 1.6M278.6 182.7l-1.2 1.2M278.6 189.4l-1.4 1.4M278.7 182.8l-1.1 1.2M278.7 189.5l-1.1 1.1M278.8 183l-1.1 1.1"/>
<path d="M278.8 189.6l-.6 .7M278.9 183.1l-1.1 1.1a3.1 3.1 0 0 0-4.4 0 3.1 3.1 0 0 0 0 4.4 3.1 3.1 0 0 0 4.4 0l1.1 1.1a4.7 4.7 0 0 1-6.6 0 4.7 4.7 0 0 1 0-6.6 4.7 4.7 0 0 1 6.6 0M279.5 181.8h7.7v1.6h-3.1v7.6h-1.6v-7.6h-3zM279.5 181.8h.1M279.7 181.8l-.2 .3M280 181.8l-.5 .5M280.2 181.8l-.7 .7M280.5 181.8l-1 1M280.7 181.8l-1.2 1.2M280.9 181.8l-1.4 1.5M281.2 181.8l-1.6 1.6M281.4 181.8l-1.6 1.6"/>
<path d="M281.7 181.8l-1.6 1.6M281.9 181.8l-1.6 1.6M282.1 181.8l-1.6 1.6M282.4 181.8l-1.6 1.6M282.6 181.8l-1.6 1.6M282.9 181.8l-1.6 1.6M283.1 181.8l-1.6 1.6M283.3 181.8l-1.6 1.6M283.6 181.8l-1.6 1.6M283.8 181.8l-1.6 1.6M284.1 181.8l-1.6 1.6M284.1 189.6l-1.3 1.4"/>
<path d="M284.1 189.4l-1.5 1.6M284.1 190.6l-.3 .4M284.1 190.4l-.6 .6M284.1 190.1l-.8 .9M284.1 183.4l-1.6 1.6M284.1 183.6l-1.6 1.7M284.1 183.9l-1.6 1.6M284.1 184.1l-1.6 1.6M284.1 184.4l-1.6 1.6M284.1 184.6l-1.6 1.6M284.1 184.9l-1.6 1.5M284.1 185.1l-1.6 1.6"/>
<path d="M284.1 185.3l-1.6 1.6M284.1 185.6l-1.6 1.6M284.1 185.8l-1.6 1.6M284.1 186l-1.6 1.6M284.1 186.3l-1.6 1.6M284.1 186.5l-1.6 1.6M284.1 186.8l-1.6 1.6M284.1 187l-1.6 1.6M284.1 187.2l-1.6 1.6M284.1 187.5l-1.6 1.6M284.1 187.7l-1.6 1.6M284.1 188l-1.6 1.6"/>
<path d="M284.1 188.2l-1.6 1.6M284.1 188.5l-1.6 1.5M284.1 188.7l-1.6 1.6M284.1 188.9l-1.6 1.6M284.1 189.2l-1.6 1.6M284.1 189.9l-1 1.1M284.1 190.8l-.1 .2M284.3 181.8l-1.8 1.8M284.5 181.8l-2 2M284.8 181.8l-2.3 2.3M285 181.8l-2.5 2.5M285.3 181.8l-2.8 2.7"/>
<path d="M285.5 181.8l-3 3M285.7 181.8l-1.6 1.6M286 181.8l-1.6 1.6M286.2 181.8l-1.6 1.6M286.4 181.8l-1.5 1.6M286.7 181.8l-1.6 1.6M286.9 181.8l-1.6 1.6M287.2 183l-.4 .4M287.2 182.8l-.7 .6M287.2 182.5l-.9 .9M287.2 182l-1.4 1.4M287.2 182.3l-1.2 1.1"/>
<path d="M287.2 183.2l-.2 .2M287.2 181.8l-1.6 1.6"/>
</g>
<text font-size="4" x="231.5" y="197.3">C</text>
<g font-size="3.5">
<text x="41.7" y="127.8">BF060</text>
<text x="56.1" y="127.9">XX</text>
<text x="61.6" y="127.7">X</text>
<text x="68.9" y="127.7">X</text>
<text x="76" y="127.8">XXXX</text>
<text x="89.7" y="127.8">XXXX</text>
<text x="103.4" y="127.8">XXXX</text>
<text x="117.2" y="127.7">X</text>
<text x="124.7" y="127.8">X</text>
</g>
<text font-size="3.1" x="264.9" y="194.8">www.gct.co</text>
<g font-size="2.9" fill="#4b4b4b">
<text x="54.8" y="20.6">B ±0.38</text>
<text x="54.9" y="25.5">A ±0.25</text>
<text x="141.5" y="39.9" transform="rotate(-90 141.5 39.9)">2.00</text>
<text x="106.3" y="55.7">2.00</text>
<text x="126.7" y="79.4">W</text>
<text x="133.2" y="79.3">C±0.2</text>
<text x="149" y="82.3" transform="rotate(-90 149 82.3)">2.00</text>
<text x="153.8" y="88.6" transform="rotate(-90 153.8 88.6)">1.00</text>
<text x="24.2" y="93.8" transform="rotate(-90 24.2 93.8)">4.00</text>
<text x="44" y="111.2">2.00</text>
<text x="105.2" y="111.6">2.00</text>
<text x="122.7" y="111.6">E±0.2</text>
<text x="148.9" y="115.1" transform="rotate(-90 148.9 115.1)">D±0.2</text>
</g>
<g font-size="2.8">
<text x="180.2" y="49.1">Specifications</text>
<text x="180.2" y="55.7">Material</text>
<text x="181.9" y="59">Contact: Copper Alloy</text>
<text x="181.9" y="62.4">Insulator:</text>
<text x="183.4" y="65.7">Standard: Polyamide, Nylon 6T, UL 94-V0</text>
<text x="183.4" y="69">Options:Polymer, LCP, UL 94-V0</text>
<text x="183.4" y="72.3">Options:Polyester, PBT, UL 94-V0</text>
<text x="180.1" y="79">Plating</text>
<text x="182.7" y="82.3">See Ordering Grid</text>
<text x="180.1" y="88.9">Electrical</text>
<text x="181.9" y="92.2">Current Rating: 2 Amp Per Pin</text>
<text x="181.9" y="95.6">Insulation Resistance: 1000 MΩ min</text>
<text x="181.9" y="98.9">Contact Resistance: 20 mΩ max.</text>
<text x="181.9" y="102.2">Dielectric Withstand Voltage: AC 500 V</text>
<text x="180.2" y="108.9">Mechanical &amp; Environmental</text>
<text x="181.9" y="112.2">Operating Temperature: -40°C to +105°C</text>
<text x="180.2" y="118.8">Soldering Process:</text>
<text x="181.1" y="122.2">Nylon 6T (Standard) -</text>
<text x="183.4" y="125.5">IR Reflow: 260°C for 10 sec.</text>
<text x="183.4" y="128.8">Wave:230°C for 5-10 sec</text>
<text x="181.9" y="135.4">LCP (Option) -</text>
<text x="183.4" y="132.1">Manual Solder: 350°C for 3-5 sec</text>
<text x="183.4" y="138.8">IR Reflow: 260°C for 10 sec.</text>
<text x="183.4" y="142.1">Wave:250°C for 5-10 sec</text>
<text x="181.9" y="148.7">PBT(Option) -</text>
<text x="183.4" y="145.4">Manual Solder: 350°C for 3-5 sec</text>
<text x="182.7" y="155.4">(Not Suitable for High Temperature Process)</text>
<text x="183.4" y="152">Manual Solder: 330°C for 3-5 sec</text>
<text x="181.1" y="162">Mates with(Subject to pin length)</text>
<text x="188.1" y="165.3">BF065</text>
<text x="200.2" y="165.3">BF080</text>
<text x="212.3" y="165.3">BF095</text>
<text x="224.4" y="165.3">BF100</text>
<text x="181.9" y="172">Perfect Planar Mating with</text>
<text x="188.1" y="168.7">BF115</text>
<text x="200.2" y="168.7">BF120</text>
<text x="212.3" y="168.7">BF185</text>
<text x="188.1" y="175.3">BF110</text>
<text x="200.1" y="175.3">BF112</text>
</g>
<g font-size="2.7">
<text x="5.8" y="20.2">H</text>
<text x="5.7" y="44.4">G</text>
<text x="5.9" y="68.7">F</text>
<text x="5.9" y="92.9">E</text>
<text x="5.8" y="117.1">D</text>
<text x="5.8" y="141.4">C</text>
<text x="5.9" y="165.6">B</text>
<text x="5.9" y="189.8">A</text>
<text x="24.6" y="204.1">1</text>
<text x="59.4" y="204.1">2</text>
<text x="94.2" y="204.1">3</text>
<text x="128.9" y="204.1">4</text>
<text x="163.7" y="204.1">5</text>
<text x="198.5" y="204.1">6</text>
<text x="233.3" y="204.1">7</text>
<text x="268" y="204.1">8</text>
</g>
<g font-size="2.6">
<text x="243.1" y="17.7">Contacts</text>
<text x="244.6" y="14.6">No. of</text>
<text x="258.9" y="14.2">Dimensions</text>
<text x="247.5" y="22.1">4</text>
<text x="258.1" y="22.1">2.0</text>
<text x="259" y="18.2">A</text>
<text x="269.8" y="22.1">4.0</text>
<text x="270.6" y="18.2">B</text>
<text x="247.5" y="26.1">6</text>
<text x="258.1" y="26.1">4.0</text>
<text x="269.7" y="26.1">6.0</text>
<text x="246.7" y="34">10</text>
<text x="247.5" y="30.1">8</text>
<text x="258.1" y="30.1">6.0</text>
<text x="258.1" y="34">8.0</text>
<text x="268.9" y="34">10.0</text>
<text x="269.7" y="30.1">8.0</text>
<text x="246.7" y="38">12</text>
<text x="246.7" y="42">14</text>
<text x="257.3" y="38">10.0</text>
<text x="257.3" y="42">12.0</text>
<text x="268.9" y="38">12.0</text>
<text x="268.9" y="42">14.0</text>
<text x="246.7" y="45.9">16</text>
<text x="257.3" y="45.9">14.0</text>
<text x="268.9" y="45.9">16.0</text>
<text x="246.7" y="49.9">18</text>
<text x="246.8" y="53.8">20</text>
<text x="257.3" y="49.9">16.0</text>
<text x="257.3" y="53.8">18.0</text>
<text x="268.9" y="49.9">18.0</text>
<text x="269" y="53.8">20.0</text>
<text x="246.8" y="57.8">22</text>
<text x="257.4" y="57.8">20.0</text>
<text x="269" y="57.8">22.0</text>
<text x="246.8" y="61.8">24</text>
<text x="246.8" y="65.7">26</text>
<text x="257.4" y="65.7">24.0</text>
<text x="257.4" y="61.8">22.0</text>
<text x="269" y="65.7">26.0</text>
<text x="269" y="61.8">24.0</text>
<text x="246.8" y="69.7">28</text>
<text x="257.4" y="69.7">26.0</text>
<text x="269" y="69.7">28.0</text>
<text x="246.8" y="73.7">30</text>
<text x="246.8" y="77.7">32</text>
<text x="257.3" y="77.7">30.0</text>
<text x="257.4" y="73.7">28.0</text>
<text x="269" y="73.7">30.0</text>
<text x="269" y="77.7">32.0</text>
<text x="246.8" y="81.6">34</text>
<text x="257.3" y="81.6">32.0</text>
<text x="269" y="81.6">34.0</text>
<text x="246.8" y="85.6">36</text>
<text x="246.8" y="89.5">38</text>
<text x="257.3" y="85.6">34.0</text>
<text x="257.3" y="89.5">36.0</text>
<text x="269" y="85.6">36.0</text>
<text x="269" y="89.5">38.0</text>
<text x="246.8" y="93.5">40</text>
<text x="257.3" y="93.5">38.0</text>
<text x="269.1" y="93.5">40.0</text>
<text x="246.8" y="97.5">42</text>
<text x="246.8" y="101.5">44</text>
<text x="257.4" y="97.5">40.0</text>
<text x="257.4" y="101.4">42.0</text>
<text x="269" y="97.5">42.0</text>
<text x="269" y="101.4">44.0</text>
<text x="246.8" y="105.4">46</text>
<text x="257.4" y="105.4">44.0</text>
<text x="269" y="105.4">46.0</text>
<text x="246.8" y="113.3">50</text>
<text x="246.8" y="109.4">48</text>
<text x="257.4" y="113.3">48.0</text>
<text x="257.4" y="109.4">46.0</text>
<text x="269" y="113.3">50.0</text>
<text x="269" y="109.4">48.0</text>
<text x="246.8" y="117.3">52</text>
<text x="257.3" y="117.3">50.0</text>
<text x="269" y="117.3">52.0</text>
<text x="246.8" y="121.3">54</text>
<text x="246.8" y="125.2">56</text>
<text x="257.3" y="121.3">52.0</text>
<text x="257.3" y="125.2">54.0</text>
<text x="269" y="121.3">54.0</text>
<text x="269" y="125.2">56.0</text>
<text x="246.8" y="129.2">58</text>
<text x="257.3" y="129.2">56.0</text>
<text x="269" y="129.2">58.0</text>
<text x="246.8" y="133.2">60</text>
<text x="246.8" y="137.1">62</text>
<text x="257.3" y="133.2">58.0</text>
<text x="257.3" y="137.1">60.0</text>
<text x="269" y="133.2">60.0</text>
<text x="269" y="137.1">62.0</text>
<text x="246.8" y="141.1">64</text>
<text x="257.3" y="141.1">62.0</text>
<text x="269" y="141.1">64.0</text>
<text x="246.8" y="145.1">66</text>
<text x="246.8" y="149">68</text>
<text x="257.3" y="145.1">64.0</text>
<text x="257.3" y="149">66.0</text>
<text x="269" y="145.1">66.0</text>
<text x="269" y="149">68.0</text>
<text x="246.8" y="153">70</text>
<text x="257.3" y="153">68.0</text>
<text x="269" y="153">70.0</text>
<text x="246.8" y="157">72</text>
<text x="246.8" y="160.9">74</text>
<text x="257.3" y="157">70.0</text>
<text x="257.3" y="160.9">72.0</text>
<text x="269" y="157">72.0</text>
<text x="269" y="160.9">74.0</text>
<text x="246.7" y="164.9">76</text>
<text x="257.3" y="164.9">74.0</text>
<text x="269" y="164.9">76.0</text>
<text x="246.7" y="168.9">78</text>
<text x="246.8" y="172.8">80</text>
<text x="257.3" y="168.9">76.0</text>
<text x="257.3" y="172.8">78.0</text>
<text x="269" y="168.9">78.0</text>
<text x="269" y="172.8">80.0</text>
</g>
<text font-size="2.5" fill="#4b4b4b" x="105.5" y="40.4">Ø0.90</text>
<g font-size="2.5">
<text x="19" y="139.5">Contact Plating</text>
<text x="19.1" y="142.5">A = Gold Flash All Over</text>
<text x="18.9" y="145.4">B = Selective Gold Flash Contact Area/</text>
<text x="23.9" y="148.4">Tin On Tail</text>
<text x="19" y="154.3">G = 10µ&quot; Gold Contact Area/Tin On Tail</text>
<text x="19" y="151.3">C = Tin All Over</text>
<text x="18.9" y="157.2">I = 30µ&quot; Gold Contact Area/Tin On Tail</text>
</g>
<g font-size="2.4">
<text x="113.6" y="64">Recommended PCB Layout</text>
<text x="196.8" y="185.2">2.00mm Pitch Pin Header,Dual Row,</text>
<text x="196.9" y="188">Through Hole,Horizontal</text>
</g>
<text font-size="2.3" fill="#4b4b4b" x="50.6" y="32">Pin 0.50±0.02 sq.</text>
<text font-size="2.3" x="41.8" y="123.7">Ordering Grid</text>
<g font-size="2.2">
<text x="130.1" y="131.9">Packing Options</text>
<text x="41.1" y="132.2">No. of Contacts</text>
<text x="41.1" y="134.8">04 to 80</text>
<text x="130.2" y="137.2">B = Tape &amp; Reel with Cap</text>
<text x="130.2" y="134.5">G = Plastic Box (Standard)</text>
<text x="130.2" y="139.8">C = Tape &amp; Reel with Film</text>
<text x="130.3" y="142.5">D = Tube</text>
<text x="129.9" y="149.7">Insulator Material</text>
<text x="130.3" y="145.1">E = Tube with Cap</text>
<text x="130" y="152.3">N = Nylon 6T (Standard)</text>
<text x="130" y="155">L = LCP</text>
<text x="111.2" y="161.9">Dimension E (1/100mm)</text>
<text x="130" y="157.6">P = PBT</text>
<text x="19.2" y="162.4">Dimension W (1/100mm) (Insulator Width)</text>
<text x="19.4" y="165">B = 2.00mm (Standard)</text>
<text x="19.4" y="167.6">A = 1.5mm</text>
<text x="111.1" y="164.6">(Centre of Pin to Top of Insulator)</text>
<text x="111.3" y="167.2">0305 = 3.05mm (Standard)</text>
<text x="41.3" y="172.4">Dimension C (1/100mm) (Post Length)</text>
<text x="41.3" y="177.7">Or specify Custom Post Length</text>
<text x="41.5" y="175.1">0400 = 4.00mm (Standard)</text>
<text x="111.1" y="174.8">Or specify Custom Stack Heigth</text>
<text x="111.2" y="177.5">eg 0250 = 2.50mm</text>
<text x="41.4" y="180.4">eg 0250 = 2.50mm</text>
<text x="97.5" y="185.8">Dimension D (1/100mm) (Tail Length)</text>
<text x="97.4" y="191.1">Or specify CustomTail Length</text>
<text x="97.6" y="188.4">0280 = 2.80mm (Standard)</text>
<text x="97.5" y="193.7">eg 0250 = 2.50mm</text>
</g>
<text font-size="2.1" x="47.1" y="142.5">(Standard)</text>
<g font-size="2">
<text x="111.2" y="169.7">(Minimum 0175= 1.75mm for Insulator width 1.5mm)</text>
<text x="111.2" y="172.2">(Minimum 0225= 2.25mm for Insulator width 2.0mm)</text>
<text x="164.8" y="184.2">BF060</text>
<text x="164.9" y="189.5">31st October 2007</text>
</g>
<g font-size="1.9">
<text x="156.2" y="137.2">(08 to 80 contacts)</text>
<text x="140.1" y="142.5">(08 to 80 contacts)</text>
<text x="149.7" y="145.1">(08 to 80 contacts)</text>
<text x="111.2" y="179.9">(Maximum 0600 = 6.00mm)</text>
<text x="41.4" y="182.8">(Maximum 1000 = 10.00mm)</text>
<text x="41.5" y="185.2">(Minimum 0100 = 1.00mm)</text>
<text x="97.5" y="196.2">(Maximum 0600 = 6.00mm)</text>
<text x="97.6" y="198.5">(Minimum 0100 = 1.00mm)</text>
</g>
<g font-size="1.7">
<text x="131.3" y="126.5">Request Samples</text>
<text x="132.7" y="128.5">and Quotation</text>
<text x="164.5" y="181.6">Part Number</text>
<text x="196.8" y="181.4">Product Description</text>
<text x="164.5" y="186.7">Drawing Date</text>
<text x="166.5" y="191.8">By</text>
<text x="185.2" y="191.8">Tolerances</text>
<text x="165.4" y="195.7">Detail</text>
<text x="175.3" y="196.6">F PCN</text>
<text x="175.3" y="194.7">BF060</text>
<text x="176.6" y="192">CC</text>
<text x="185.7" y="197.5">X.X ± 0.20</text>
<text x="186.3" y="195.5">X. ± 0.30</text>
<text x="207.2" y="194.4">Metric (mm)</text>
<text x="209.5" y="192.5">Units:</text>
<text x="164.2" y="199.1">Revision</text>
<text x="165.6" y="201.3">Date</text>
<text x="174.4" y="201.3">11/08/22</text>
<text x="176.7" y="199.1">F4</text>
<text x="184.6" y="201.6">X.XXX ± 0.10</text>
<text x="185.1" y="199.5">X.XX ± 0.15</text>
<text x="261.4" y="198.8">Not to</text>
<text x="261.6" y="200.8">Scale</text>
<text x="269.5" y="198.8">Drawn By</text>
<text x="271.6" y="200.8">LYH</text>
<text x="279.9" y="198.8">Sheet No.</text>
<text x="282.5" y="200.8">1/1</text>
</g>
<g font-size="1.6">
<text x="197.4" y="197.5">X.X° ± 2°</text>
<text x="198" y="195.6">X.° ± 5°</text>
<text x="195.7" y="201.3">X.XXX° ± 0.5°</text>
<text x="196.9" y="199.4">X.XX° ± 1°</text>
</g>
<g font-size="1.5">
<text x="236.2" y="193.9">copyright of Global Connector</text>
<text x="236.2" y="192.1">This drawing is confidential and</text>
<text x="236.2" y="195.7">Technology, Ltd (GCT).</text>
<text x="236.2" y="197.5">This drawing must not be copied</text>
<text x="236.2" y="201">consent. E &amp; OE</text>
<text x="236.2" y="199.2">or disclosed without written</text>
</g>
<g font-size="1.4">
<text x="193.8" y="191.8">(Except as Noted)</text>
<text x="187.7" y="193.4">Length</text>
<text x="199.1" y="193.4">Angle</text>
</g>
<text font-size="1" x="207.1" y="200.8">3rd Angle Projection</text>
</svg>
